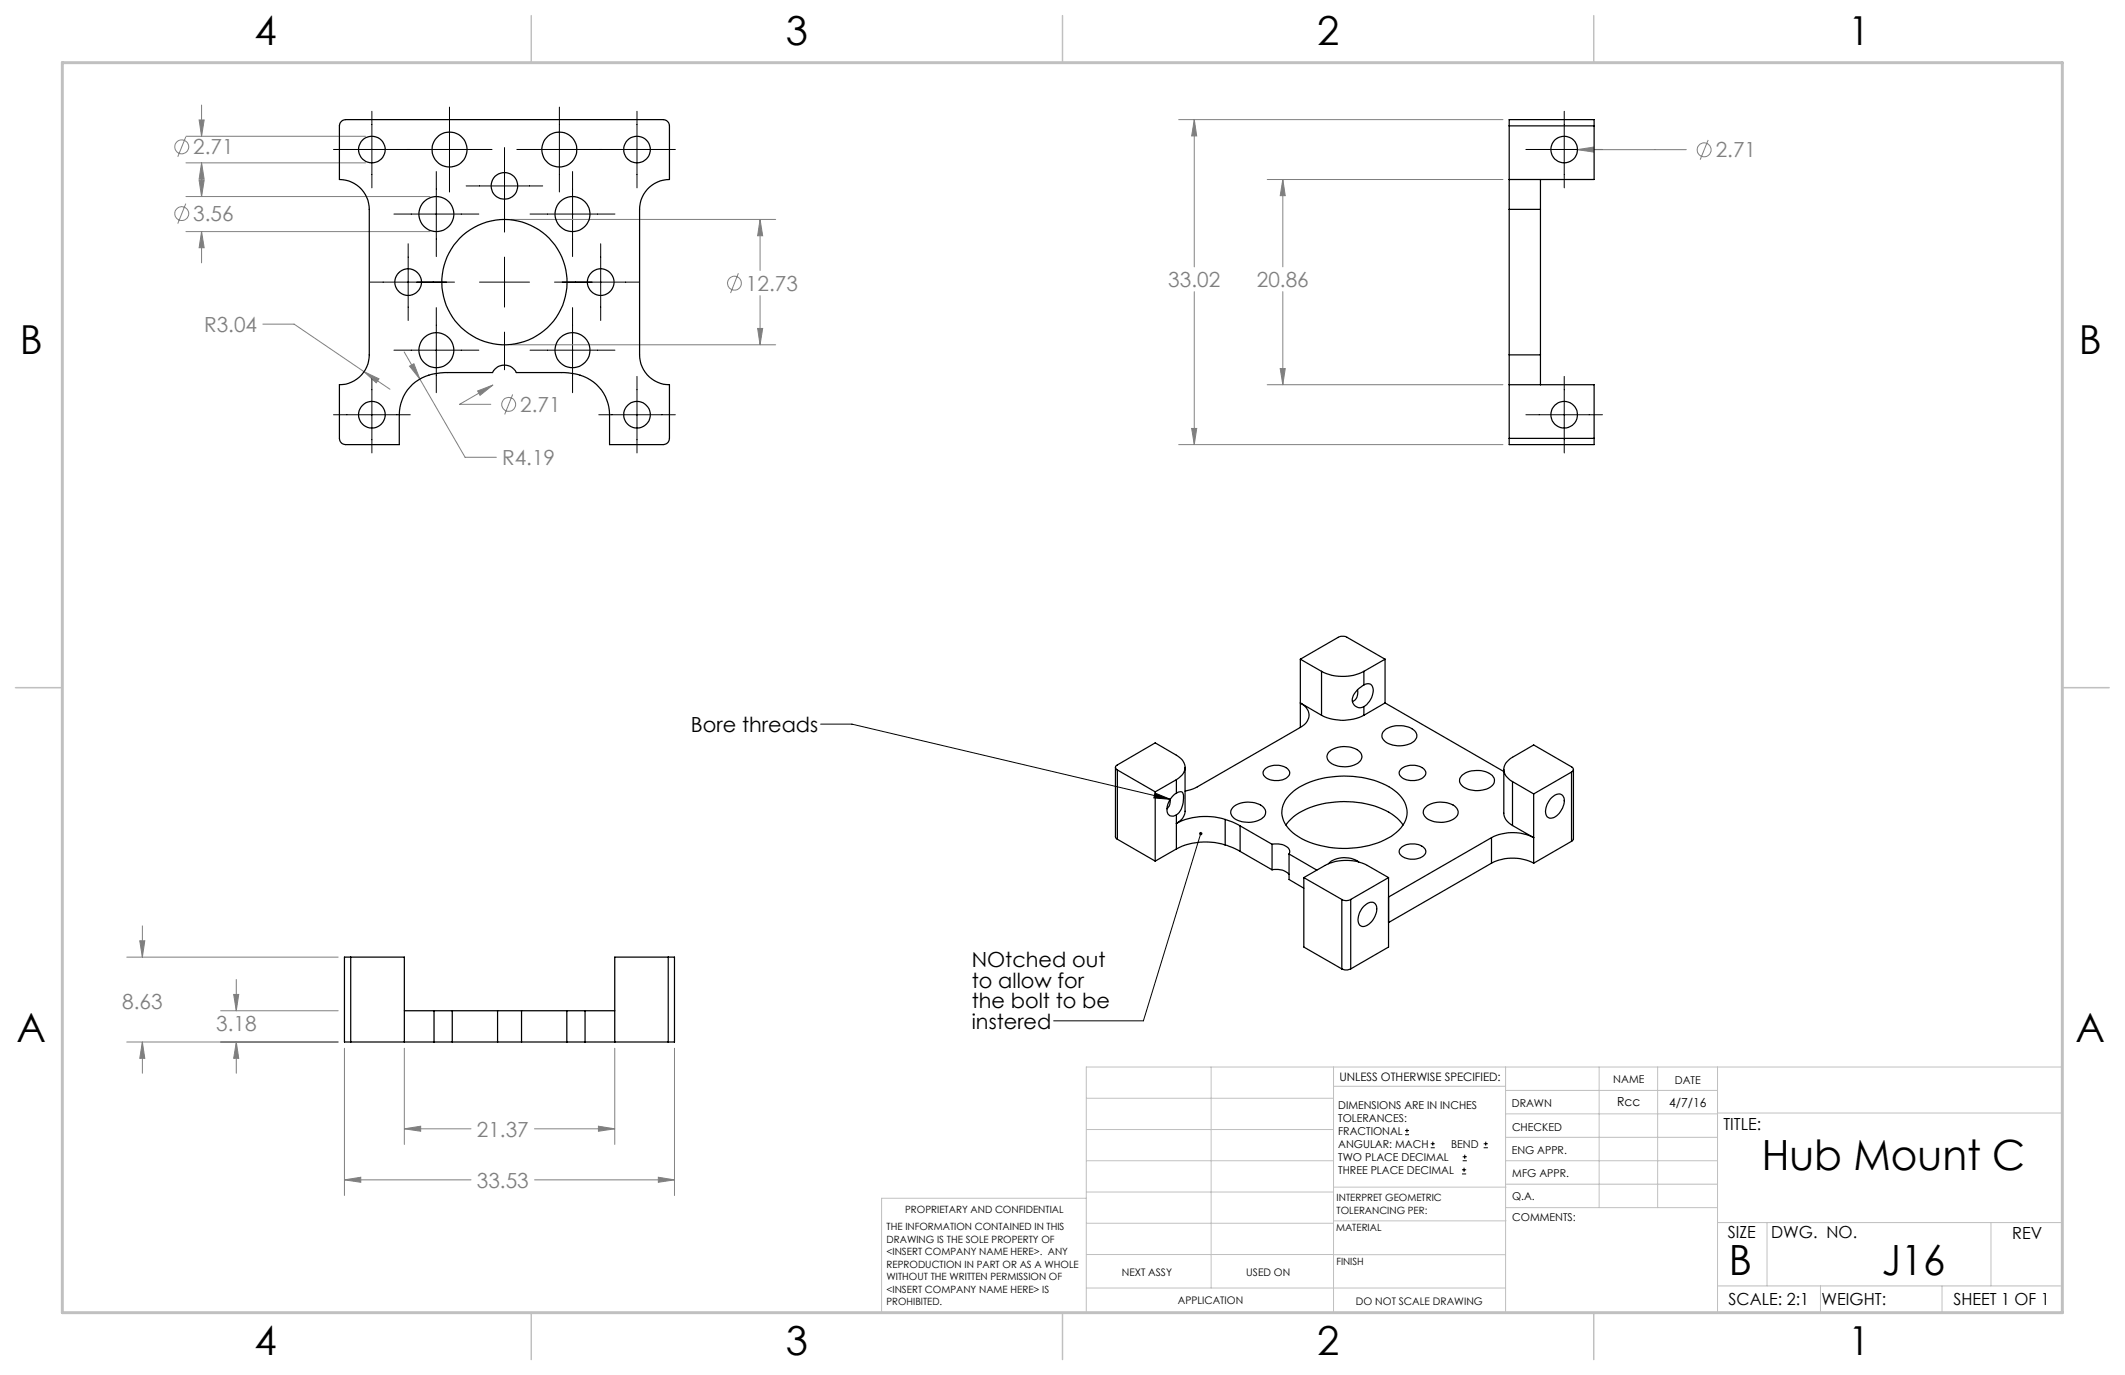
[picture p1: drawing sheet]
<svg xmlns="http://www.w3.org/2000/svg" width="432mm" height="279mm" viewBox="0 0 432 279" stroke-linecap="round" stroke-linejoin="round" font-family="sans-serif">
<g fill="none" stroke="#808080" stroke-width=".2">
<path d="M37.7 27.8l-1.6 4.1M37.8 39.9h49.6M37.8 27.7h36.5M37.8 33.1h36.5M40.5 36.7h1l-.5 3.2zM40.5 24.4h1l-.5 3.3zM41 33.1l.5 3.3h-1zM41 21.3v6.4M41 33.1v6.8M239.5 24.3h65.9M242.7 24.3l.5 3.3h-1.1zM242.7 24.3v29.9"/>
<path d="M257.5 36.5h47.9M260.7 36.5l.5 3.3h-1.1zM260.7 36.5v17.7M320.5 30.4l3.3-.5v1zM320.5 30.4h22.2M347.1 28.4l-1.6 4.1M37.7 41.4l-1.6 4M37.8 47.1h49.6M41 47.1l.5 3.2h-1zM41 47.1v6.3M103.8 44.6h53.8M150 55.5l-1.6 4"/>
<path d="M154.4 44.6l.6 3.3h-1zM154.4 44.6v10.4M242.7 59.3v31M260.7 59.3v18.9M53.4 65.9h6.4l19.4 13.2M74 75.5l3 1.5-.6 .8zM82.1 71.5l12.4 21.4h6.4M83.2 74.4l.9-.5 1.2 3.1zM97 79.4l3.2-1.2-2.7 2.1zM100.2 78.2l-6.8 4h6.3M103.8 70.1h53.8M154 66.7h1l-.6 3.4z"/>
<path d="M154.4 60.1v10M257.5 78.2h47.9M260.1 74.9h1.1l-.5 3.3zM104.2 80.2l-1.6 4M239.5 90.3h65.9M242.1 87.1h1.1l-.5 3.2zM25.8 194.5h42.9M28.4 191.2h1l-.5 3.3zM28.9 188.1v6.4M48 199v6.4M25.8 211.7h42.9M28.9 211.7l.5 3.4h-1z"/>
<path d="M28.9 211.7v6.4M44.8 205.4h23.9M47.5 202.1h1l-.5 3.3zM48 211.7l.5 3.4h-1zM48 211.7v6.4M70 213v29.9M82.2 213v19.6M124.9 213v19.6M137.1 213v29.9M70 239.7l3.3-.5v1zM70 239.7h25.7M82.2 229.4l3.3-.6v1.1z"/>
<path d="M82.2 229.4h13.5M108.6 239.7h28.5M108.6 229.4h16.3M121.6 228.8l3.3 .6-3.3 .5zM133.8 239.2l3.3 .5-3.3 .5z"/>
<circle cx="36.9" cy="29.8" r="1.42"/>
<circle cx="346.3" cy="30.5" r="1.41"/>
<circle cx="36.9" cy="43.4" r="1.41"/>
<circle cx="149.2" cy="57.5" r="1.4"/>
<circle cx="103.4" cy="82.2" r="1.41"/>
</g>
<g fill="none" stroke="#000" stroke-width=".2">
<path d="M67.8 30.4h32.2M75.6 22.6v15.6M88.7 34.9v17.2M91.3 21.8v17.2M94.7 37.8h15.6M102.5 30v17.2M105 30.4h32.2M113.7 21.8v17.2M116.3 34.9v17.2M129.4 22.6v15.6M310.1 30.4h15.5M317.9 22.6v15.6"/>
<path d="M75.1 57.3h17.3M80 43.5h17.3M82.9 49.5v15.6M97.4 57.3h10.2M102.5 52.2v10.2M107.7 43.5h17.3M112.7 57.3h17.2M122.1 49.5v15.6M75.6 76.5v15.5M80 71.2h17.3M88.7 62.5v17.3M102.5 67.5v7.6"/>
<path d="M107.7 71.2h17.3M116.3 62.5v17.3M129.4 76.5v15.5M317.9 76.5v15.5M67.8 84.3h15.6M121.7 84.3h15.5M310.1 84.3h15.5M166.8 147.1h6.3l64.7 15.3M234.7 161.1l3.1 1.3-3.3-.3zM244 169.4l-11.7 38h-18.2M285.5 230.6h.8M285.5 229.7h.8"/>
<path d="M285.9 229.3v.9M290.7 233.2h.8M290.7 232.4h.8M291.1 232v.8M297.1 238.5h.8M297.1 237.7h.8M297.2 235.9h.9M297.2 235.1h.9M297.5 237.3v.8M297.6 234.6v.9M301.5 233.2h.8M301.5 232.4h.8"/>
<path d="M301.9 232v.8"/>
</g>
<g fill="none" stroke="#c0c0c0" stroke-width=".2">
<path d="M246.1 216.8v44.9M271 216.8v49.9M305.9 216.8v49.9M324.9 216.8v28.6M336.8 216.8v28.6M349 216.8v49.9M220.7 235.9h50.3M220.7 229.5h50.3M220.7 223.2h50.3M271 220.7h34.9M305.9 231.1h43.1M305.9 226.3h43.1"/>
<path d="M305.9 221.6h43.1M305.9 235.9h43.1M349 226.2h70.1M220.7 243.5h-41.6v23.2h240v-49.9h-198.4v49.9M220.7 248.6h50.3M220.7 242.2h50.3M220.7 254.9h50.3M271 255h34.9M271 248.1h35M271 241.2h35M305.9 240.6h43.1M306 245.4h43"/>
<path d="M349 248.4h70.1M359.1 248.4v12.9M404.6 248.4v12.9M220.7 261.7h85.2M349 261.3h70.1M369.9 261.3v5.4M394.6 261.3v5.4"/>
</g>
<path d="M107.9 3.2v9.5M215.9 3.2v9.5M323.8 3.2v9.5M3.1 139.7h9.6M419.1 139.7h9.5M107.9 266.7v9.6M215.9 266.7v9.6M323.8 266.7v9.6" fill="none" stroke="#c0c0c0" stroke-width=".3"/>
<path d="M12.7 12.7h406.4v254h-406.4z" fill="none" stroke="#c0c0c0" stroke-width=".6"/>
<path d="M243.7 169.3a.34 .34 0 0 0 .1 .4 .34 .34 0 0 0 .5-.2 .34 .34 0 0 0-.2-.4l-.1 .3v-.3zM234.7 161.1l3.1 1.3-3.3-.3z" fill="#000"/>
<path d="M70 239.7l3.3-.5v1zM133.8 239.2l3.3 .5-3.3 .5zM82.2 229.4l3.3-.6v1.1zM121.6 228.8l3.3 .6-3.3 .5zM28.4 191.2h1l-.5 3.3zM28.9 211.7l.5 3.4h-1zM47.5 202.1h1l-.5 3.3zM48 211.7l.5 3.4h-1zM97 79.4l.5 .9 2.7-2.1zM154.4 44.6l.6 3.3h-1zM154 66.7h1l-.6 3.4zM40.5 36.7h1l-.5 3.2zM41 47.1l.5 3.2h-1zM40.5 24.4h1l-.5 3.3zM41 33.1l.5 3.3h-1zM74 75.5l2.4 2.3 .6-.8zM83.2 74.4l2.1 2.6-1.2-3.1zM242.7 24.3l.5 3.3h-1.1zM242.1 87.1h1.1l-.5 3.2zM320.5 30.4l3.3 .5v-1zM260.7 36.5l.5 3.3h-1.1zM260.1 74.9h1.1l-.5 3.3z" fill="#808080"/>
<g fill="none" stroke="#000" stroke-width=".25">
<path d="M69.2 24.9l.3-.4 .7-.2h64.6a1.33 1.33 0 0 1 1.2 1.3v10.9a6.1 6.1 0 0 0-6 6v29.6a6.1 6.1 0 0 0 6 6.1v10.9a1.26 1.26 0 0 1-1.2 1.2h-10.9v-6a8.7 8.7 0 0 0-8.8-8.6h-10.2a2.68 2.68 0 0 0-2.4-1.5 2.68 2.68 0 0 0-2.4 1.5h-9.2a9.2 9.2 0 0 0-9.4 6.3l-.4 2.3v6h-10.9a1.26 1.26 0 0 1-1.2-1.2v-10.9a6.1 6.1 0 0 0 6-6.1v-29.6a6.1 6.1 0 0 0-6-6v-10.9zM306.7 25.6v-1.3h17.2v1.3M306.7 36.5v6M306.7 25.6v10.9M306.7 25.6h17.2M313 36.5v6M323.9 25.6v10.9h-17.2M306.7 42.5v29.6M306.7 42.5h6.3M313 42.5v29.6M306.7 72.1v6.1M306.7 78.2h17.2v10.9"/>
<path d="M306.7 78.2v10.9M306.7 72.1h6.3M313 72.1v6.1M306.7 89.1v1.2h17.2v-1.2M306.7 89.1h17.2M264.2 133.9l7.7-4.4a2.02 2.02 0 0 1 1.8 0l7.7 4.4M264.2 133.9l4.3 2.5M264.2 133.9v13.9M268.5 136.4a9.5 9.5 0 0 0 8.6 0M268.5 136.4v8.9M277.1 139.2a4.3 4.3 0 0 0-2.3 3.2 1.58 1.58 0 0 0 2.3 1.2M277.1 139.2a1.16 1.16 0 0 1 1.4-.2 1.16 1.16 0 0 1 .5 1.3 4.2 4.2 0 0 1-1.9 3.3"/>
<path d="M277.1 136.4v2.8M281.4 133.9l-4.3 2.5M281.4 133.9v8.9M226.7 155.9v14.1l.3 .5M227 156.5a.53 .53 0 0 1-.3-.6 .53 .53 0 0 1 .3-.5l7.7-4.4 4.3 2.5a2.62 2.62 0 0 1 1.4 3.7l-1.4 1.2M227 156.5l7.7 4.4M227 156.5v14M239 158.4l-4.3 2.5M239 158.4v2.8M240.8 155.9v9a2.98 2.98 0 0 1-1.8 2.4 13 13 0 0 1 10-.8M257 156.4a3.7 3.7 0 0 1 4.9 .2 1.27 1.27 0 0 1-1 1.7 3.7 3.7 0 0 1-4.1-.7l-.1-.8zM264.2 147.8l-20.9 12.1-.9 .4-1.6 .5"/>
<path d="M268.5 145.3l-4.3-2.5a2.63 2.63 0 0 1 1.8 2.5 2.63 2.63 0 0 1-1.8 2.5M268.5 145.3a9.5 9.5 0 0 0 8.6 0M270 152.9a4.9 4.9 0 0 1 6.5 .1 1.71 1.71 0 0 1-1.4 2.5 5 5 0 0 1-5.2-1l-.3-.8zM275.9 140.2a1.98 1.98 0 0 1-1.1 2.4M277.1 143.6v1.7M281.1 148.6a5 5 0 0 1 6.6 .1 1.71 1.71 0 0 1-1.4 2.5 5.2 5.2 0 0 1-5-.7l-.5-.8v-.5zM281.4 142.8l-4.3 2.5M281.4 142.8l24.2 14M284.6 156.4a3.7 3.7 0 0 1 5 .2 1.27 1.27 0 0 1-1 1.7 3.7 3.7 0 0 1-4.2-.7l-.1-.8zM297.1 157.5a5 5 0 0 1 6.3 .4 1.51 1.51 0 0 1-.9 2.3 5.2 5.2 0 0 1-5.5-.6 1.35 1.35 0 0 1 .1-2.1zM305.6 156.4v8.8a2.97 2.97 0 0 0 1.7 2.5M307.3 158.8v8.9"/>
<path d="M307.3 158.8l4.3 2.5M319.3 156.9a.55 .55 0 0 0 .4-.5 .55 .55 0 0 0-.4-.6l-7.7-4.4-4.3 2.5a2.62 2.62 0 0 0-1.3 3.7l1.3 1.2M319.3 156.9l-7.7 4.4M319.3 156.9v14.1M319.7 156.4v14l-.4 .6M227 170.5l7.7 4.5M234.7 160.9v14.1M237.8 162.4l-.2 1.4-.5 .6M239 161.2a3.8 3.8 0 0 0-1.7 4.2l.4 .3 .5 .1 .8-.2M239 161.2l.4-.2a.73 .73 0 0 1 .9 0 .73 .73 0 0 1 .2 .9 4.4 4.4 0 0 1-1.5 3.7M239 165.6v6.9M239 172.5l-4.3 2.5"/>
<path d="M249 166.5l1.5 .6 1.5 .7M249 171.7a13 13 0 0 0-10 .8M249 171.7l1.5 .6 1.5 .7M249 166.5v5.2M250.6 163.9a5.1 5.1 0 0 1 6.2 .1 1.53 1.53 0 0 1-.8 2.6 5.3 5.3 0 0 1-5.5-.5 1.35 1.35 0 0 1 .1-2.2zM252 167.8l6.5 3.8M252 167.8v5.2M252 173l6.5 3.7M258.5 171.6a3.1 3.1 0 0 1 3.5 1.2l-.1 .7M258.5 176.7a3.4 3.4 0 0 1 3.4 1M258.5 171.6v5.1M261.3 167.6a11.5 11.5 0 0 1 7.3-4.2 18.9 18.9 0 0 1 14.8 2.4l1.7 1.8"/>
<path d="M261.9 161.7a14.8 14.8 0 0 1 10.3-4 17.3 17.3 0 0 1 11.7 3.4 4.9 4.9 0 0 1-.1 8 17.6 17.6 0 0 1-12.8 3.2 14.4 14.4 0 0 1-9.2-4 4.6 4.6 0 0 1 .1-6.6zM261.9 173.5l5.7 3.3M261.9 173.5v5.2l3 1.8M264.9 178.3l4.3-2.4a9.5 9.5 0 0 1 8.6 0l4.4 2.4M264.9 178.3l7.8 4.5M264.9 178.3v14.1l7.8 4.5M276.1 175.2a5 5 0 0 0-6.2 .3M282.2 178.3l-7.7 4.5M282.2 178.3v14.1l-7.7 4.5M284.6 172.3a3.7 3.7 0 0 1 5 .2 1.29 1.29 0 0 1-1 1.8 3.7 3.7 0 0 1-4.2-.8l-.1-.7zM289.5 164.2a4.9 4.9 0 0 1 6.6 .1 1.51 1.51 0 0 1-1 2.3 5.3 5.3 0 0 1-5.4-.5l-.5-.9v-.5zM303.1 175.4a9.4 9.4 0 0 1 8.5 0"/>
<path d="M303.1 170.2l-20.9 12.1M303.1 170.2v5.2M303.1 175.4l-20.9 12.1M307.3 167.7l4.3 2.5a9.5 9.5 0 0 0-8.5 0M311.6 161.3v14.1M315.1 162.3a1.81 1.81 0 0 1 2.4-.7 2.83 2.83 0 0 1-.4 3.3 2.15 2.15 0 0 1-2.5 1.2 2.35 2.35 0 0 1 0-3.1zM319.3 171l-7.7 4.4M71.3 194.5h-1.3v17.2h1.3M71.3 194.5h10.9v17.2M71.3 194.5v17.2M135.8 194.5h1.3v17.2h-1.3M135.8 194.5h-10.9v17.2"/>
<path d="M135.8 194.5v17.2M272.7 182.8a1.76 1.76 0 0 0 1.8 0M272.7 196.9a2.02 2.02 0 0 0 1.8 0M272.7 182.8v14.1M274.5 182.8v14.1M277.2 184a1.44 1.44 0 0 1 2.3-.2 3.6 3.6 0 0 1-2.5 4.5 1.29 1.29 0 0 1-1-1.8l.3-1.1zM71.3 211.7h10.9M82.2 205.4h6M82.2 211.7h6M88.2 205.4h3.7M88.2 211.7h3.7M88.2 205.4v6.3"/>
<path d="M91.9 211.7h9.2M91.9 205.4v6.3M91.9 205.4h9.2M101.1 205.4h4.9M101.1 211.7h4.9M101.1 205.4v6.3M106 211.7h9.2M106 205.4v6.3M106 205.4h9.2M115.2 205.4h3.7M115.2 211.7h3.7M115.2 205.4v6.3"/>
<path d="M118.9 205.4h6M118.9 211.7h6M118.9 205.4v6.3M124.9 211.7h10.9"/>
<circle cx="75.6" cy="30.4" r="2.7"/>
<circle cx="91.3" cy="30.4" r="3.6"/>
<circle cx="102.5" cy="37.8" r="2.72"/>
<circle cx="113.6" cy="30.4" r="3.6"/>
<circle cx="129.4" cy="30.4" r="2.71"/>
<circle cx="317.8" cy="30.4" r="2.7"/>
<circle cx="82.9" cy="57.3" r="2.71"/>
<circle cx="88.7" cy="43.5" r="3.6"/>
<circle cx="102.5" cy="57.3" r="12.7"/>
<circle cx="116.3" cy="43.5" r="3.6"/>
<circle cx="122.1" cy="57.3" r="2.71"/>
<circle cx="88.7" cy="71.2" r="3.6"/>
<circle cx="116.3" cy="71.2" r="3.6"/>
<circle cx="75.6" cy="84.3" r="2.69"/>
<circle cx="129.5" cy="84.3" r="2.7"/>
<circle cx="317.9" cy="84.3" r="2.69"/>
</g>
<g font-size="8.5">
<text x="358" y="237.7">Hub Mount C</text>
<text x="351.3" y="259">B</text>
<text x="382.4" y="259">J16</text>
</g>
<g font-size="8.1">
<text x="51.7" y="9">4</text>
<text x="159.7" y="9">3</text>
<text x="267.6" y="9">2</text>
<text x="375.6" y="9">1</text>
<text x="4" y="72">B</text>
<text x="422.4" y="72">B</text>
<text x="3.3" y="211.7">A</text>
<text x="421.7" y="211.7">A</text>
<text x="51.7" y="275.3">4</text>
<text x="159.7" y="275.3">3</text>
<text x="267.6" y="275.3">2</text>
<text x="375.6" y="275.3">1</text>
</g>
<g font-size="4.2" fill="#808080">
<text x="39.3" y="31.4">2.71</text>
<text x="348.6" y="32">2.71</text>
<text x="39.3" y="44.9">3.56</text>
<text x="151.6" y="59.1">12.73</text>
<text x="237.4" y="58.3">33.02</text>
<text x="255.4" y="58.3">20.86</text>
<text x="41.5" y="67.4">R3.04</text>
<text x="105.7" y="83.7">2.71</text>
<text x="102" y="94.5">R4.19</text>
<text x="24.8" y="205">8.63</text>
<text x="43.9" y="209.5">3.18</text>
<text x="96.9" y="230.9">21.37</text>
<text x="96.9" y="241.3">33.53</text>
</g>
<g font-size="4.2">
<text x="140.4" y="148.8">Bore threads</text>
<text x="197.5" y="196.5">NOtched out</text>
<text x="197.5" y="200.7">to allow for</text>
<text x="197.5" y="204.9">the bolt to be</text>
<text x="197.5" y="209">instered</text>
</g>
<g font-size="3.4">
<text x="350.2" y="229.5">TITLE:</text>
<text x="351.1" y="251.6">SIZE</text>
<text x="359.9" y="251.6">DWG. NO.</text>
<text x="408.9" y="251.7">REV</text>
<text x="351.2" y="265.2">SCALE: 2:1</text>
<text x="370.1" y="265.3">WEIGHT:</text>
<text x="396.9" y="265.2">SHEET 1 OF 1</text>
</g>
<g font-size="2.5">
<text x="328.6" y="224.8">Rcc</text>
<text x="339.2" y="224.9">4/7/16</text>
</g>
<text font-size="2.4" x="272.2" y="219.7">UNLESS OTHERWISE SPECIFIED:</text>
<g font-size="2.2">
<text x="327.8" y="220.1">NAME</text>
<text x="340.3" y="220.2">DATE</text>
<text x="271.9" y="225.3">DIMENSIONS ARE IN INCHES</text>
<text x="271.9" y="227.9">TOLERANCES:</text>
<text x="307.2" y="224.9">DRAWN</text>
<text x="271.9" y="230.6">FRACTIONAL</text>
<text x="271.9" y="233.2">ANGULAR: MACH</text>
<text x="294.9" y="233.2">BEND</text>
<text x="307.3" y="229.8">CHECKED</text>
<text x="271.9" y="235.9">TWO PLACE DECIMAL</text>
<text x="271.9" y="238.5">THREE PLACE DECIMAL</text>
<text x="307.2" y="234.5">ENG APPR.</text>
<text x="307.3" y="239.2">MFG APPR.</text>
<text x="307.3" y="243.9">Q.A.</text>
<text x="307.3" y="248.1">COMMENTS:</text>
</g>
<g font-size="2.1">
<text x="227.9" y="259.2">NEXT ASSY</text>
<text x="253.3" y="259.2">USED ON</text>
<text x="239.3" y="265">APPLICATION</text>
<text x="275.5" y="265.1">DO NOT SCALE DRAWING</text>
</g>
<g font-size="2">
<text x="271.6" y="244.1">INTERPRET GEOMETRIC</text>
<text x="180.2" y="250">THE INFORMATION CONTAINED IN THIS</text>
<text x="183.9" y="246.4">PROPRIETARY AND CONFIDENTIAL</text>
<text x="271.5" y="250.2">MATERIAL</text>
<text x="271.6" y="246.6">TOLERANCING PER:</text>
<text x="180.2" y="252.5">DRAWING IS THE SOLE PROPERTY OF</text>
<text x="180.2" y="255.1">&lt;INSERT COMPANY NAME HERE&gt;. ANY</text>
<text x="180.2" y="257.6">REPRODUCTION IN PART OR AS A WHOLE</text>
<text x="271.5" y="257">FINISH</text>
<text x="180.2" y="260.1">WITHOUT THE WRITTEN PERMISSION OF</text>
<text x="180.2" y="262.6">&lt;INSERT COMPANY NAME HERE&gt; IS</text>
<text x="180.2" y="265.2">PROHIBITED.</text>
</g>
</svg>
